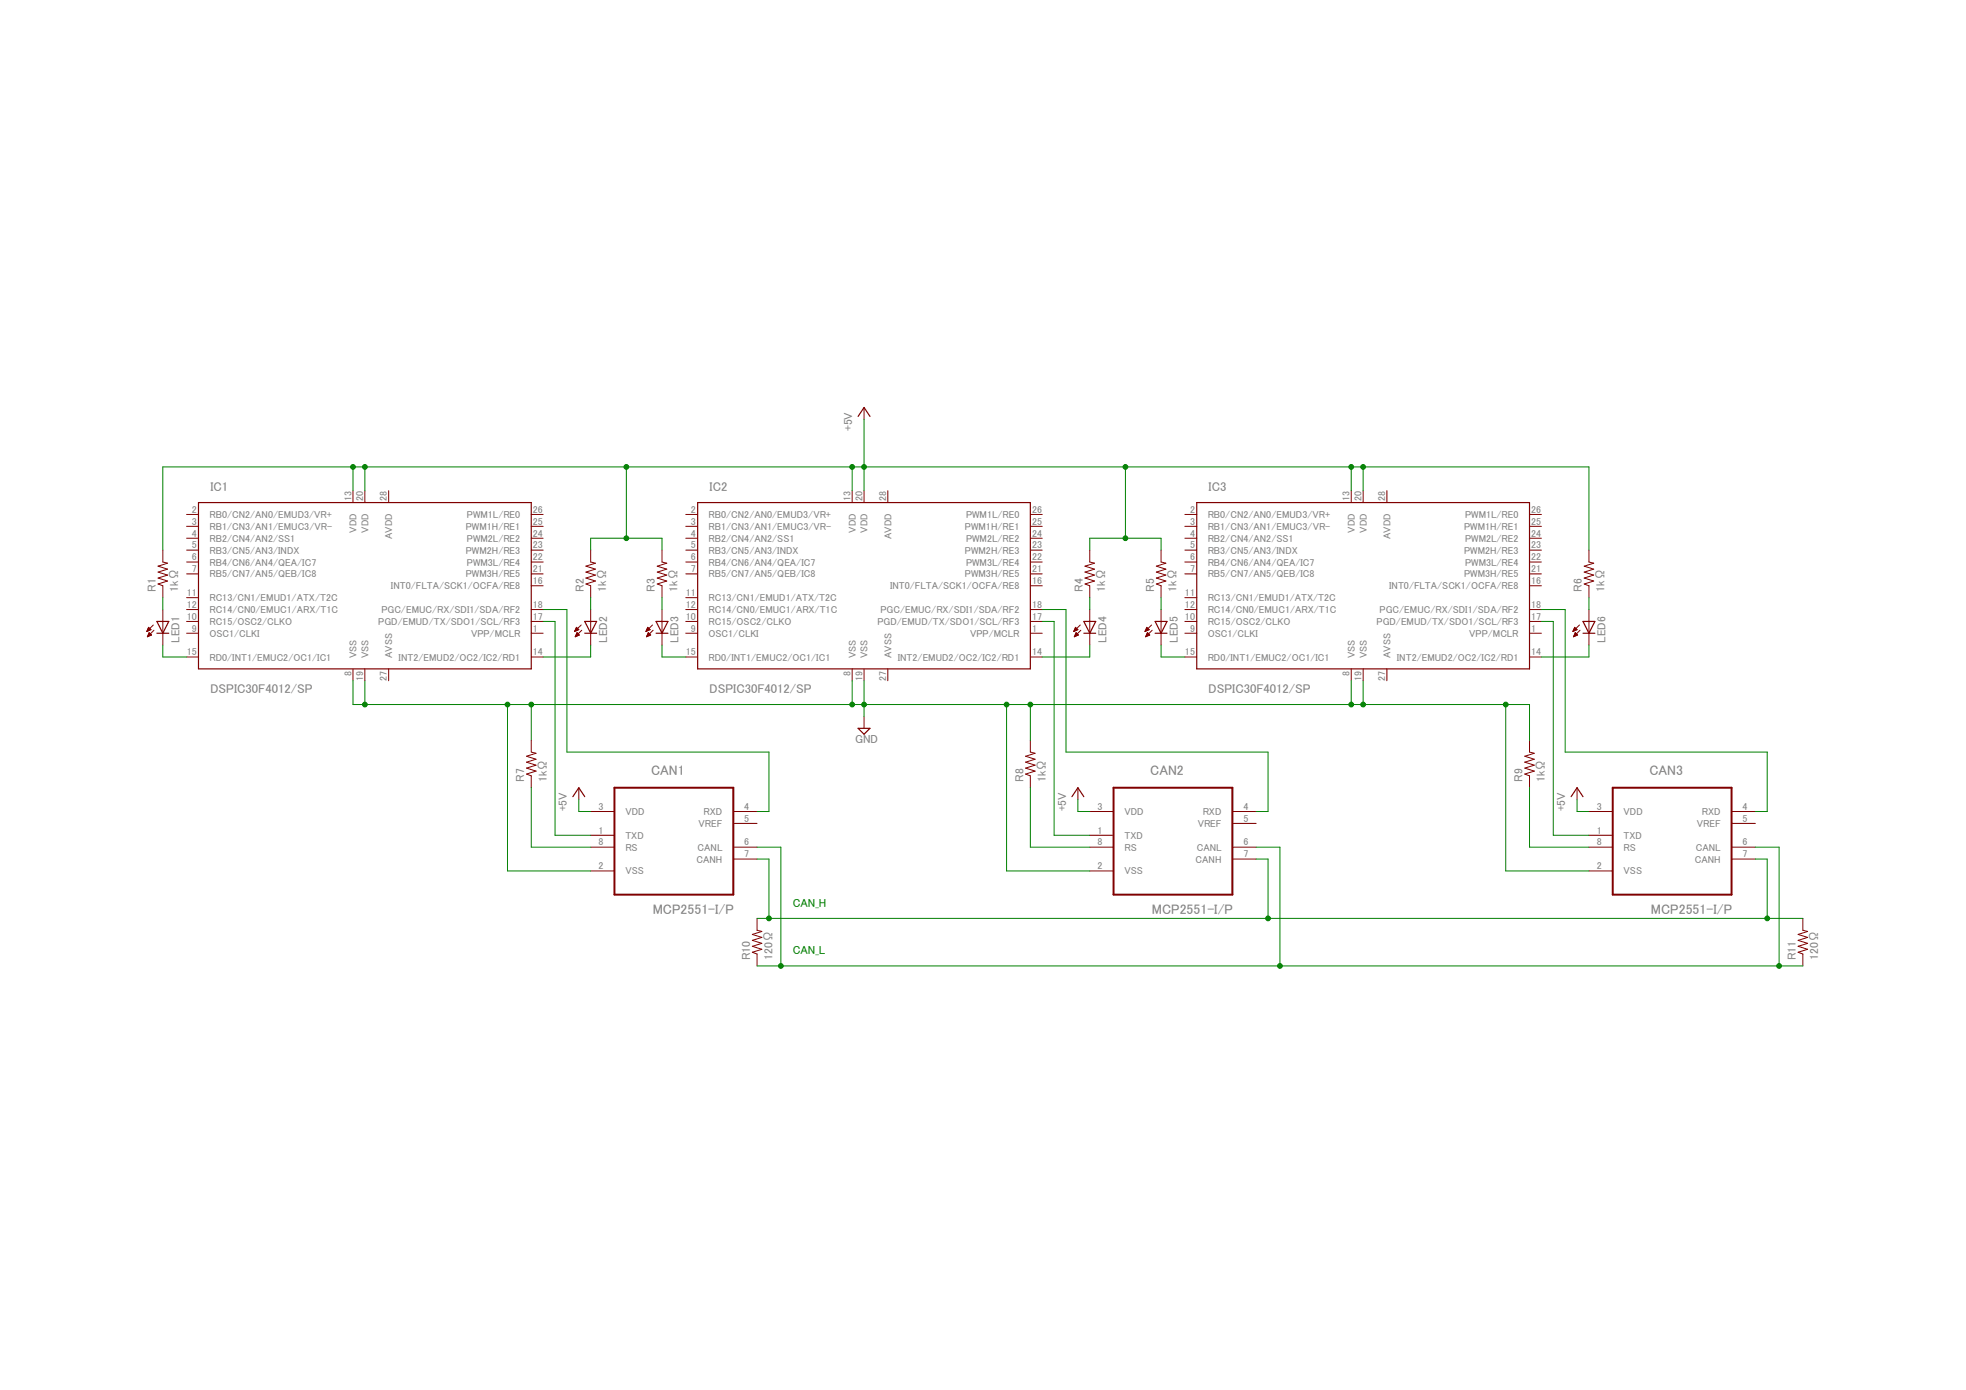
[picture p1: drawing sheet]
<svg xmlns="http://www.w3.org/2000/svg" width="420mm" height="297mm" viewBox="0 0 420 297" stroke-linecap="round" stroke-linejoin="round" font-family="sans-serif">
<g fill="none" stroke="#800000" stroke-width=".25">
<path d="M183.4 89l1.3-1.9 1.2 1.9M42.4 107.4h71.1v35.5h-71.1zM149.1 107.4h71.1v35.5h-71.1zM255.8 107.4h71.1v35.5h-71.1zM33.5 132.8h2.6l-1.3 2.5zM33.5 135.3h2.6M125 135.3h2.5M125 132.8h2.5l-1.3 2.5zM140.2 135.3h2.5M140.2 132.8h2.5l-1.2 2.5zM231.6 135.3h2.6M231.6 132.8h2.6l-1.3 2.5z"/>
<path d="M246.9 135.3h2.5M246.9 132.8h2.5l-1.3 2.5zM338.3 135.3h2.5M338.3 132.8h2.5l-1.2 2.5zM183.4 155.6h2.5l-1.2 1.3zM122.4 170.2l1.3-1.9 1.3 1.9M229.1 170.2l1.3-1.9 1.2 1.9M335.8 170.2l1.2-1.9 1.3 1.9"/>
</g>
<g fill="none" stroke="#800000" stroke-width=".21">
<path d="M184.7 87.1v2.5M34.8 117.6v2.5l1 .3-2 .6 2 .6-2 .7 2 .6-2 .6 2 .7-2 .6 1 .4v2.5M39.9 109.9h2.5M39.9 112.5h2.5M39.9 115h2.5M39.9 117.6h2.5M75.4 104.9v2.5M78 104.9v2.5M83.1 104.9v2.5M113.5 109.9h2.6M113.5 112.5h2.6M113.5 115h2.6"/>
<path d="M113.5 117.6h2.6M126.2 117.6v2.5l1.1 .3-2.1 .6 2.1 .6-2.1 .7 2.1 .6-2.1 .6 2.1 .7-2.1 .6 1 .4v2.5M141.5 117.6v2.5l1 .3-2 .6 2 .6-2 .7 2 .6-2 .6 2 .7-2 .6 1 .4v2.5M146.6 109.9h2.5M146.6 112.5h2.5M146.6 115h2.5M146.6 117.6h2.5M182.1 104.9v2.5M184.7 104.9v2.5M189.7 104.9v2.5M220.2 109.9h2.5M220.2 112.5h2.5"/>
<path d="M220.2 115h2.5M220.2 117.6h2.5M232.9 117.6v2.5l1 .3-2 .6 2 .6-2 .7 2 .6-2 .6 2 .7-2 .6 1 .4v2.5M248.1 117.6v2.5l1.1 .3-2.1 .6 2.1 .6-2.1 .7 2.1 .6-2.1 .6 2.1 .7-2.1 .6 1 .4v2.5M253.2 109.9h2.6M253.2 112.5h2.6M253.2 115h2.6M253.2 117.6h2.6M288.8 104.9v2.5M291.3 104.9v2.5M296.4 104.9v2.5M326.9 109.9h2.5"/>
<path d="M326.9 112.5h2.5M326.9 115h2.5M326.9 117.6h2.5M339.6 117.6v2.5l1 .3-2 .6 2 .6-2 .7 2 .6-2 .6 2 .7-2 .6 1 .4v2.5M31.4 134.9h.1M31.5 134.8h.2M31.5 134.7h.5M31.5 134.6h.7M31.5 136h.2M31.6 134.4h.5M31.6 135.9h.4M31.6 134.3h.4"/>
<path d="M31.6 135.8h.7M31.7 134.2h.2M31.7 135.6h.6M31.7 134.1l-.3 .8M31.7 134.1l.6 .5-.9 .3M31.7 134.1h.1M31.7 135.5h.5M31.8 135.4h.3M31.9 135.3h.1M31.9 135.2l.5 .5-.9 .4zM32.8 133.6l-1.4 1.3M32.9 134.7l-1.4 1.4"/>
<path d="M34.8 130.3v7.6M39.9 120.1h2.5M39.9 122.6h2.5M39.9 127.7h2.5M39.9 130.3h2.5M39.9 132.8h2.5M39.9 135.3h2.5M113.5 120.1h2.6M113.5 122.6h2.6M113.5 130.3h2.6M113.5 132.8h2.6M113.5 135.3h2.6"/>
<path d="M113.5 125.2h2.6M122.8 134.9h.1M122.9 134.8h.3M122.9 134.7h.6M123 134.6h.7M123 136h.1M123 134.4h.5M123 135.9h.4M123.1 134.3h.3M123.1 135.8h.6M123.1 134.2h.2M123.1 135.6h.6"/>
<path d="M123.2 134.1h.1M123.2 135.5h.4M123.2 134.1l-.4 .8M123.2 134.1l.5 .5M123.2 135.4h.3M123.3 135.3h.1M123.3 135.2l.5 .5-.9 .4zM123.7 134.6l-.9 .3M124.2 133.6l-1.4 1.3M124.3 134.7l-1.4 1.4M126.2 130.3v7.6M138.1 134.9h.1"/>
<path d="M138.1 134.8h.3M138.2 134.7h.5M138.2 134.6h.7M138.2 136h.2M138.3 134.4h.5M138.3 135.9h.4M138.3 134.3h.4M138.3 135.8h.7M138.4 134.2h.2M138.4 135.6h.6M138.4 134.1h.1M138.4 135.5h.5"/>
<path d="M138.4 134.1l-.4 .8M138.4 134.1l.5 .5M138.5 135.4h.2M138.5 135.3h.1M138.6 135.2l.5 .5-.9 .4zM138.9 134.6l-.9 .3M139.4 133.6l-1.4 1.3M139.6 134.7l-1.4 1.4M141.5 130.3v7.6M146.6 120.1h2.5M146.6 122.6h2.5M146.6 127.7h2.5"/>
<path d="M146.6 130.3h2.5M146.6 132.8h2.5M146.6 135.3h2.5M220.2 120.1h2.5M220.2 122.6h2.5M220.2 130.3h2.5M220.2 132.8h2.5M220.2 135.3h2.5M220.2 125.2h2.5M229.5 134.9h.1M229.6 134.8h.2M229.6 134.7h.5"/>
<path d="M229.6 134.6h.7M229.6 136h.2M229.7 134.4h.5M229.7 135.9h.4M229.7 134.3h.4M229.7 135.8h.7M229.8 134.2h.2M229.8 135.6h.6M229.8 134.1h.1M229.8 135.5h.5M229.8 134.1l-.3 .8M229.8 134.1l.6 .5-.9 .3"/>
<path d="M229.9 135.4h.3M230 135.3h.1M230 135.2l.5 .5-.9 .4zM230.9 133.6l-1.4 1.3M231 134.7l-1.4 1.4M232.9 130.3v7.6M244.7 134.9h.1M244.8 134.8h.3M244.8 134.7h.6M244.9 134.6h.7M244.9 136h.2M244.9 134.4h.6"/>
<path d="M244.9 135.9h.4M245 134.3h.3M245 135.8h.6M245 134.2h.2M245 135.6h.7M245.1 134.1h.1M245.1 135.5h.4M245.1 134.1l-.4 .8M245.1 134.1l.5 .5-.9 .3M245.1 135.4h.3M245.2 135.3h.1M245.2 135.2l.5 .5-.9 .4z"/>
<path d="M246.1 133.6l-1.4 1.3M246.2 134.7l-1.4 1.4M248.1 130.3v7.6M253.2 120.1h2.6M253.2 122.6h2.6M253.2 127.7h2.6M253.2 130.3h2.6M253.2 132.8h2.6M253.2 135.3h2.6M326.9 120.1h2.5M326.9 122.6h2.5M326.9 130.3h2.5"/>
<path d="M326.9 132.8h2.5M326.9 135.3h2.5M326.9 125.2h2.5M336.2 134.9h.1M336.2 134.8h.3M336.3 134.7h.5M336.3 134.6h.7M336.3 136h.2M336.4 134.4h.5M336.4 135.9h.4M336.4 134.3h.4M336.4 135.8h.7"/>
<path d="M336.5 134.2h.2M336.5 135.6h.6M336.5 134.1h.1M336.5 135.5h.5M336.5 134.1l-.4 .8M336.5 134.1l.5 .5M336.6 135.4h.2M336.6 135.3h.1M336.7 135.2l.5 .5-.9 .4zM337 134.6l-.9 .3M337.5 133.6l-1.4 1.3M337.7 134.7l-1.4 1.4"/>
<path d="M339.6 130.3v7.6M39.9 140.4h2.5M75.4 142.9v2.6M78 142.9v2.6M83.1 142.9v2.6M113.5 140.4h2.6M113.5 158.2v2.5l1.1 .3-2.1 .6 2.1 .6-2.1 .7 2.1 .6-2.1 .6 2.1 .7-2.1 .6 1 .4v2.5M146.6 140.4h2.5M182.1 142.9v2.6M184.7 142.9v2.6M184.7 153.1v2.5M189.7 142.9v2.6"/>
<path d="M220.2 140.4h2.5M220.2 158.2v2.5l1 .3-2 .6 2 .6-2 .7 2 .6-2 .6 2 .7-2 .6 1 .4v2.5M253.2 140.4h2.6M288.8 142.9v2.6M291.3 142.9v2.6M296.4 142.9v2.6M326.9 140.4h2.5M326.9 158.2v2.5l1 .3-2 .6 2 .6-2 .7 2 .6-2 .6 2 .7-2 .6 1 .4v2.5M123.7 168.3v2.6M126.2 173.4h5.1M126.2 178.5h5.1M156.7 173.4h5.1"/>
<path d="M156.7 176h5.1M230.4 168.3v2.6M232.9 173.4h5.1M232.9 178.5h5.1M263.4 173.4h5.1M263.4 176h5.1M337 168.3v2.6M339.6 173.4h5.1M339.6 178.5h5.1M370.1 173.4h5M370.1 176h5M126.2 181h5.1"/>
<path d="M126.2 186.1h5.1M156.7 181h5.1M156.7 183.6h5.1M161.8 196.3v2.5l1 .3-2 .6 2 .6-2 .7 2 .6-2 .6 2 .7-2 .6 1 .4v2.5M232.9 181h5.1M232.9 186.1h5.1M263.4 181h5.1M263.4 183.6h5.1M339.6 181h5.1M339.6 186.1h5.1M370.1 181h5M370.1 183.6h5"/>
<path d="M385.3 196.3v2.5l1 .3-2 .6 2 .6-2 .7 2 .6-2 .6 2 .7-2 .6 1 .4v2.5"/>
</g>
<path d="M131.3 168.3h25.4v22.9h-25.4zM238 168.3h25.4v22.9h-25.4zM344.7 168.3h25.4v22.9h-25.4z" fill="none" stroke="#800000" stroke-width=".42"/>
<g fill="none" stroke="#008000" stroke-width=".21">
<path d="M75.4 99.8v5.1M78 99.8v5.1M133.9 99.8v15.2M182.1 99.8v5.1M184.7 89.6v15.3M240.5 99.8v15.2M288.8 99.8v5.1M291.3 99.8v5.1M34.8 117.6v-17.8h304.8v17.8M126.2 117.6v-2.6h15.3v2.6M232.9 117.6v-2.6h15.2v2.6M34.8 127.7v2.6"/>
<path d="M34.8 137.9v2.5h5.1M116.1 132.8h2.5v45.7h7.6M116.1 130.3h5.1v30.4h43.1v12.7h-2.5M126.2 127.7v2.6M126.2 137.9v2.5h-10.1M141.5 127.7v2.6M141.5 137.9v2.5h5.1M222.7 132.8h2.6v45.7h7.6M222.7 130.3h5.1v30.4h43.2v12.7h-2.5M232.9 137.9v2.5h-10.2M232.9 127.7v2.6M248.1 137.9v2.5h5.1"/>
<path d="M248.1 127.7v2.6M329.4 132.8h2.6v45.7h7.6M329.4 130.3h5.1v30.4h43.2v12.7h-2.6M339.6 137.9v2.5h-10.2M339.6 127.7v2.6M75.4 145.5v5.1h251.5v7.6M78 145.5v5.1M108.5 150.6v35.5h17.7M113.5 150.6v7.6M182.1 145.5v5.1M184.7 145.5v7.6M215.1 150.6v35.5h17.8"/>
<path d="M220.2 150.6v7.6M288.8 145.5v5.1M291.3 145.5v5.1M321.8 150.6v35.5h17.8M113.5 168.3v12.7h12.7M123.7 170.9v2.5h2.5M220.2 168.3v12.7h12.7M230.4 170.9v2.5h2.5M326.9 168.3v12.7h12.7M337 170.9v2.5h2.6M161.8 183.6h2.5v12.7M161.8 196.3h223.5"/>
<path d="M161.8 181h5.1v25.4M268.5 183.6h2.5v12.7M268.5 181h5v25.4M375.1 183.6h2.6v12.7M375.1 181h5.1v25.4M161.8 206.4h223.5"/>
</g>
<g fill="#008000" stroke="#008000" stroke-width=".21">
<circle cx="240.5" cy="115" r=".51"/>
<circle cx="291.3" cy="99.8" r=".51"/>
<circle cx="288.8" cy="99.8" r=".51"/>
<circle cx="240.5" cy="99.8" r=".51"/>
<circle cx="133.9" cy="115" r=".51"/>
<circle cx="182.1" cy="99.8" r=".51"/>
<circle cx="184.7" cy="99.8" r=".51"/>
<circle cx="133.9" cy="99.8" r=".51"/>
<circle cx="75.4" cy="99.8" r=".51"/>
<circle cx="78" cy="99.8" r=".51"/>
<circle cx="164.3" cy="196.3" r=".51"/>
<circle cx="377.7" cy="196.3" r=".51"/>
<circle cx="271" cy="196.3" r=".51"/>
<circle cx="166.9" cy="206.4" r=".51"/>
<circle cx="380.2" cy="206.4" r=".51"/>
<circle cx="273.5" cy="206.4" r=".51"/>
<circle cx="288.8" cy="150.6" r=".51"/>
<circle cx="182.1" cy="150.6" r=".51"/>
<circle cx="184.7" cy="150.6" r=".51"/>
<circle cx="78" cy="150.6" r=".51"/>
<circle cx="220.2" cy="150.6" r=".51"/>
<circle cx="291.3" cy="150.6" r=".51"/>
<circle cx="113.5" cy="150.6" r=".51"/>
<circle cx="108.5" cy="150.6" r=".51"/>
<circle cx="215.1" cy="150.6" r=".51"/>
<circle cx="321.8" cy="150.6" r=".51"/>
</g>
<g font-size="2.9" fill="#808080">
<text x="139.2" y="165.7">CAN1</text>
<text x="245.8" y="165.7">CAN2</text>
<text x="352.5" y="165.7">CAN3</text>
<text x="139.5" y="195.3">MCP2551-I/P</text>
<text x="246.2" y="195.3">MCP2551-I/P</text>
<text x="352.8" y="195.3">MCP2551-I/P</text>
</g>
<g font-size="2.7" fill="#808080">
<text x="45" y="104.9">IC1</text>
<text x="151.6" y="104.9">IC2</text>
<text x="258.3" y="104.9">IC3</text>
<text x="45" y="148">DSPIC30F4012/SP</text>
<text x="151.6" y="148">DSPIC30F4012/SP</text>
<text x="258.3" y="148">DSPIC30F4012/SP</text>
</g>
<g font-size="2.5" fill="#808080">
<text x="182.1" y="92.2" transform="rotate(-90 182.1 92.2)">+5V</text>
<text x="33.3" y="126.4" transform="rotate(-90 33.3 126.4)">R1</text>
<text x="38.1" y="126.4" transform="rotate(-90 38.1 126.4)">1kΩ</text>
<text x="124.7" y="126.4" transform="rotate(-90 124.7 126.4)">R2</text>
<text x="129.5" y="126.4" transform="rotate(-90 129.5 126.4)">1kΩ</text>
<text x="140" y="126.4" transform="rotate(-90 140 126.4)">R3</text>
<text x="144.8" y="126.4" transform="rotate(-90 144.8 126.4)">1kΩ</text>
<text x="231.4" y="126.4" transform="rotate(-90 231.4 126.4)">R4</text>
<text x="236.2" y="126.4" transform="rotate(-90 236.2 126.4)">1kΩ</text>
<text x="246.6" y="126.4" transform="rotate(-90 246.6 126.4)">R5</text>
<text x="251.4" y="126.4" transform="rotate(-90 251.4 126.4)">1kΩ</text>
<text x="338.1" y="126.4" transform="rotate(-90 338.1 126.4)">R6</text>
<text x="342.9" y="126.4" transform="rotate(-90 342.9 126.4)">1kΩ</text>
<text x="38.4" y="137.4" transform="rotate(-90 38.4 137.4)">LED1</text>
<text x="129.8" y="137.4" transform="rotate(-90 129.8 137.4)">LED2</text>
<text x="145" y="137.4" transform="rotate(-90 145 137.4)">LED3</text>
<text x="236.5" y="137.4" transform="rotate(-90 236.5 137.4)">LED4</text>
<text x="251.7" y="137.4" transform="rotate(-90 251.7 137.4)">LED5</text>
<text x="343.1" y="137.4" transform="rotate(-90 343.1 137.4)">LED6</text>
<text x="182.7" y="158.8">GND</text>
<text x="112" y="167.1" transform="rotate(-90 112 167.1)">R7</text>
<text x="116.8" y="167.1" transform="rotate(-90 116.8 167.1)">1kΩ</text>
<text x="218.7" y="167.1" transform="rotate(-90 218.7 167.1)">R8</text>
<text x="223.5" y="167.1" transform="rotate(-90 223.5 167.1)">1kΩ</text>
<text x="325.4" y="167.1" transform="rotate(-90 325.4 167.1)">R9</text>
<text x="330.2" y="167.1" transform="rotate(-90 330.2 167.1)">1kΩ</text>
<text x="121.2" y="173.4" transform="rotate(-90 121.2 173.4)">+5V</text>
<text x="227.8" y="173.4" transform="rotate(-90 227.8 173.4)">+5V</text>
<text x="334.5" y="173.4" transform="rotate(-90 334.5 173.4)">+5V</text>
<text x="160.3" y="205.2" transform="rotate(-90 160.3 205.2)">R10</text>
<text x="165.1" y="205.2" transform="rotate(-90 165.1 205.2)">120Ω</text>
<text x="383.8" y="205.2" transform="rotate(-90 383.8 205.2)">R11</text>
<text x="388.6" y="205.2" transform="rotate(-90 388.6 205.2)">120Ω</text>
</g>
<g font-size="2.5" fill="#008000">
<text x="169.4" y="193.7">CAN_H</text>
<text x="169.4" y="203.9">CAN_L</text>
</g>
<g font-size="2.1" fill="#808080">
<text x="75.1" y="107" transform="rotate(-90 75.1 107)">13</text>
<text x="77.6" y="107" transform="rotate(-90 77.6 107)">20</text>
<text x="82.7" y="107" transform="rotate(-90 82.7 107)">28</text>
<text x="181.8" y="107" transform="rotate(-90 181.8 107)">13</text>
<text x="184.3" y="107" transform="rotate(-90 184.3 107)">20</text>
<text x="189.4" y="107" transform="rotate(-90 189.4 107)">28</text>
<text x="288.4" y="107" transform="rotate(-90 288.4 107)">13</text>
<text x="291" y="107" transform="rotate(-90 291 107)">20</text>
<text x="296" y="107" transform="rotate(-90 296 107)">28</text>
<text x="41" y="109.6">2</text>
<text x="41" y="112.1">3</text>
<text x="44.8" y="110.7">RB0/CN2/AN0/EMUD3/VR+</text>
<text x="44.8" y="113.2">RB1/CN3/AN1/EMUC3/VR-</text>
<text x="76.2" y="113.8" transform="rotate(-90 76.2 113.8)">VDD</text>
<text x="78.7" y="113.8" transform="rotate(-90 78.7 113.8)">VDD</text>
<text x="99.6" y="113.2">PWM1H/RE1</text>
<text x="99.8" y="110.7">PWM1L/RE0</text>
<text x="113.9" y="109.6">26</text>
<text x="113.9" y="112.1">25</text>
<text x="147.7" y="109.6">2</text>
<text x="147.7" y="112.1">3</text>
<text x="151.4" y="110.7">RB0/CN2/AN0/EMUD3/VR+</text>
<text x="151.4" y="113.2">RB1/CN3/AN1/EMUC3/VR-</text>
<text x="182.9" y="113.8" transform="rotate(-90 182.9 113.8)">VDD</text>
<text x="185.4" y="113.8" transform="rotate(-90 185.4 113.8)">VDD</text>
<text x="206.2" y="113.2">PWM1H/RE1</text>
<text x="206.5" y="110.7">PWM1L/RE0</text>
<text x="220.6" y="109.6">26</text>
<text x="220.6" y="112.1">25</text>
<text x="254.3" y="109.6">2</text>
<text x="254.3" y="112.1">3</text>
<text x="258.1" y="110.7">RB0/CN2/AN0/EMUD3/VR+</text>
<text x="258.1" y="113.2">RB1/CN3/AN1/EMUC3/VR-</text>
<text x="289.5" y="113.8" transform="rotate(-90 289.5 113.8)">VDD</text>
<text x="292.1" y="113.8" transform="rotate(-90 292.1 113.8)">VDD</text>
<text x="312.9" y="113.2">PWM1H/RE1</text>
<text x="313.1" y="110.7">PWM1L/RE0</text>
<text x="327.2" y="109.6">26</text>
<text x="327.2" y="112.1">25</text>
<text x="41" y="114.7">4</text>
<text x="41" y="117.2">5</text>
<text x="41" y="119.7">6</text>
<text x="44.8" y="115.8">RB2/CN4/AN2/SS1</text>
<text x="44.8" y="118.3">RB3/CN5/AN3/INDX</text>
<text x="83.8" y="115.2" transform="rotate(-90 83.8 115.2)">AVDD</text>
<text x="99.6" y="118.3">PWM2H/RE3</text>
<text x="99.8" y="115.8">PWM2L/RE2</text>
<text x="113.9" y="114.7">24</text>
<text x="113.9" y="117.2">23</text>
<text x="113.9" y="119.7">22</text>
<text x="147.7" y="114.7">4</text>
<text x="147.7" y="117.2">5</text>
<text x="147.7" y="119.7">6</text>
<text x="151.4" y="115.8">RB2/CN4/AN2/SS1</text>
<text x="151.4" y="118.3">RB3/CN5/AN3/INDX</text>
<text x="190.5" y="115.2" transform="rotate(-90 190.5 115.2)">AVDD</text>
<text x="206.2" y="118.3">PWM2H/RE3</text>
<text x="206.5" y="115.8">PWM2L/RE2</text>
<text x="220.6" y="114.7">24</text>
<text x="220.6" y="117.2">23</text>
<text x="220.6" y="119.7">22</text>
<text x="254.3" y="114.7">4</text>
<text x="254.3" y="117.2">5</text>
<text x="254.3" y="119.7">6</text>
<text x="258.1" y="115.8">RB2/CN4/AN2/SS1</text>
<text x="258.1" y="118.3">RB3/CN5/AN3/INDX</text>
<text x="297.2" y="115.2" transform="rotate(-90 297.2 115.2)">AVDD</text>
<text x="312.9" y="118.3">PWM2H/RE3</text>
<text x="313.1" y="115.8">PWM2L/RE2</text>
<text x="327.2" y="114.7">24</text>
<text x="327.2" y="117.2">23</text>
<text x="327.2" y="119.7">22</text>
<text x="41" y="122.3">7</text>
<text x="44.8" y="120.9">RB4/CN6/AN4/QEA/IC7</text>
<text x="44.8" y="123.4">RB5/CN7/AN5/QEB/IC8</text>
<text x="83.5" y="125.9">INT0/FLTA/SCK1/OCFA/RE8</text>
<text x="99.6" y="123.4">PWM3H/RE5</text>
<text x="99.8" y="120.9">PWM3L/RE4</text>
<text x="113.9" y="122.3">21</text>
<text x="113.9" y="124.8">16</text>
<text x="147.7" y="122.3">7</text>
<text x="151.4" y="120.9">RB4/CN6/AN4/QEA/IC7</text>
<text x="151.4" y="123.4">RB5/CN7/AN5/QEB/IC8</text>
<text x="190.2" y="125.9">INT0/FLTA/SCK1/OCFA/RE8</text>
<text x="206.2" y="123.4">PWM3H/RE5</text>
<text x="206.5" y="120.9">PWM3L/RE4</text>
<text x="220.6" y="122.3">21</text>
<text x="220.6" y="124.8">16</text>
<text x="254.3" y="122.3">7</text>
<text x="258.1" y="120.9">RB4/CN6/AN4/QEA/IC7</text>
<text x="258.1" y="123.4">RB5/CN7/AN5/QEB/IC8</text>
<text x="296.9" y="125.9">INT0/FLTA/SCK1/OCFA/RE8</text>
<text x="312.9" y="123.4">PWM3H/RE5</text>
<text x="313.1" y="120.9">PWM3L/RE4</text>
<text x="327.2" y="122.3">21</text>
<text x="327.2" y="124.8">16</text>
<text x="39.9" y="127.4">11</text>
<text x="39.9" y="129.9">12</text>
<text x="44.8" y="128.5">RC13/CN1/EMUD1/ATX/T2C</text>
<text x="44.8" y="131">RC14/CN0/EMUC1/ARX/T1C</text>
<text x="81.5" y="131">PGC/EMUC/RX/SDI1/SDA/RF2</text>
<text x="113.9" y="129.9">18</text>
<text x="146.6" y="127.4">11</text>
<text x="146.6" y="129.9">12</text>
<text x="151.4" y="128.5">RC13/CN1/EMUD1/ATX/T2C</text>
<text x="151.4" y="131">RC14/CN0/EMUC1/ARX/T1C</text>
<text x="188.2" y="131">PGC/EMUC/RX/SDI1/SDA/RF2</text>
<text x="220.6" y="129.9">18</text>
<text x="253.2" y="127.4">11</text>
<text x="253.2" y="129.9">12</text>
<text x="258.1" y="128.5">RC13/CN1/EMUD1/ATX/T2C</text>
<text x="258.1" y="131">RC14/CN0/EMUC1/ARX/T1C</text>
<text x="294.8" y="131">PGC/EMUC/RX/SDI1/SDA/RF2</text>
<text x="327.2" y="129.9">18</text>
<text x="39.9" y="132.4">10</text>
<text x="41" y="135">9</text>
<text x="44.8" y="133.6">RC15/OSC2/CLKO</text>
<text x="44.8" y="136.1">OSC1/CLKI</text>
<text x="80.8" y="133.6">PGD/EMUD/TX/SDO1/SCL/RF3</text>
<text x="100.7" y="136.1">VPP/MCLR</text>
<text x="113.9" y="132.4">17</text>
<text x="113.9" y="135">1</text>
<text x="146.6" y="132.4">10</text>
<text x="147.7" y="135">9</text>
<text x="151.4" y="133.6">RC15/OSC2/CLKO</text>
<text x="151.4" y="136.1">OSC1/CLKI</text>
<text x="187.5" y="133.6">PGD/EMUD/TX/SDO1/SCL/RF3</text>
<text x="207.3" y="136.1">VPP/MCLR</text>
<text x="220.6" y="132.4">17</text>
<text x="220.6" y="135">1</text>
<text x="253.2" y="132.4">10</text>
<text x="254.3" y="135">9</text>
<text x="258.1" y="133.6">RC15/OSC2/CLKO</text>
<text x="258.1" y="136.1">OSC1/CLKI</text>
<text x="294.2" y="133.6">PGD/EMUD/TX/SDO1/SCL/RF3</text>
<text x="314" y="136.1">VPP/MCLR</text>
<text x="327.2" y="132.4">17</text>
<text x="327.2" y="135">1</text>
<text x="39.9" y="140.1">15</text>
<text x="44.8" y="141.2">RD0/INT1/EMUC2/OC1/IC1</text>
<text x="76.2" y="140.6" transform="rotate(-90 76.2 140.6)">VSS</text>
<text x="78.7" y="140.6" transform="rotate(-90 78.7 140.6)">VSS</text>
<text x="83.8" y="140.6" transform="rotate(-90 83.8 140.6)">AVSS</text>
<text x="85.2" y="141.2">INT2/EMUD2/OC2/IC2/RD1</text>
<text x="113.9" y="140.1">14</text>
<text x="146.6" y="140.1">15</text>
<text x="151.4" y="141.2">RD0/INT1/EMUC2/OC1/IC1</text>
<text x="182.9" y="140.6" transform="rotate(-90 182.9 140.6)">VSS</text>
<text x="185.4" y="140.6" transform="rotate(-90 185.4 140.6)">VSS</text>
<text x="190.5" y="140.6" transform="rotate(-90 190.5 140.6)">AVSS</text>
<text x="191.9" y="141.2">INT2/EMUD2/OC2/IC2/RD1</text>
<text x="220.6" y="140.1">14</text>
<text x="253.2" y="140.1">15</text>
<text x="258.1" y="141.2">RD0/INT1/EMUC2/OC1/IC1</text>
<text x="289.5" y="140.6" transform="rotate(-90 289.5 140.6)">VSS</text>
<text x="292.1" y="140.6" transform="rotate(-90 292.1 140.6)">VSS</text>
<text x="297.2" y="140.6" transform="rotate(-90 297.2 140.6)">AVSS</text>
<text x="298.5" y="141.2">INT2/EMUD2/OC2/IC2/RD1</text>
<text x="327.2" y="140.1">14</text>
<text x="75.1" y="144.4" transform="rotate(-90 75.1 144.4)">8</text>
<text x="77.6" y="145.5" transform="rotate(-90 77.6 145.5)">19</text>
<text x="82.7" y="145.5" transform="rotate(-90 82.7 145.5)">27</text>
<text x="181.8" y="144.4" transform="rotate(-90 181.8 144.4)">8</text>
<text x="184.3" y="145.5" transform="rotate(-90 184.3 145.5)">19</text>
<text x="189.4" y="145.5" transform="rotate(-90 189.4 145.5)">27</text>
<text x="288.4" y="144.4" transform="rotate(-90 288.4 144.4)">8</text>
<text x="291" y="145.5" transform="rotate(-90 291 145.5)">19</text>
<text x="296" y="145.5" transform="rotate(-90 296 145.5)">27</text>
<text x="127.9" y="173.1">3</text>
<text x="159" y="173.1">4</text>
<text x="234.6" y="173.1">3</text>
<text x="265.7" y="173.1">4</text>
<text x="341.2" y="173.1">3</text>
<text x="372.4" y="173.1">4</text>
<text x="127.9" y="178.1">1</text>
<text x="133.7" y="174.2">VDD</text>
<text x="133.7" y="179.3">TXD</text>
<text x="149.3" y="176.7">VREF</text>
<text x="150.4" y="174.2">RXD</text>
<text x="159" y="175.6">5</text>
<text x="234.6" y="178.1">1</text>
<text x="240.3" y="174.2">VDD</text>
<text x="240.3" y="179.3">TXD</text>
<text x="256" y="176.7">VREF</text>
<text x="257" y="174.2">RXD</text>
<text x="265.7" y="175.6">5</text>
<text x="341.2" y="178.1">1</text>
<text x="347" y="174.2">VDD</text>
<text x="347" y="179.3">TXD</text>
<text x="362.6" y="176.7">VREF</text>
<text x="363.7" y="174.2">RXD</text>
<text x="372.4" y="175.6">5</text>
<text x="127.9" y="180.7">8</text>
<text x="127.9" y="185.8">2</text>
<text x="133.7" y="181.8">RS</text>
<text x="148.9" y="184.3">CANH</text>
<text x="149.1" y="181.8">CANL</text>
<text x="159" y="180.7">6</text>
<text x="159" y="183.2">7</text>
<text x="234.6" y="180.7">8</text>
<text x="234.6" y="185.8">2</text>
<text x="240.3" y="181.8">RS</text>
<text x="255.5" y="184.3">CANH</text>
<text x="255.8" y="181.8">CANL</text>
<text x="265.7" y="180.7">6</text>
<text x="265.7" y="183.2">7</text>
<text x="341.2" y="180.7">8</text>
<text x="341.2" y="185.8">2</text>
<text x="347" y="181.8">RS</text>
<text x="362.2" y="184.3">CANH</text>
<text x="362.4" y="181.8">CANL</text>
<text x="372.4" y="180.7">6</text>
<text x="372.4" y="183.2">7</text>
<text x="133.7" y="186.9">VSS</text>
<text x="240.3" y="186.9">VSS</text>
<text x="347" y="186.9">VSS</text>
</g>
</svg>
